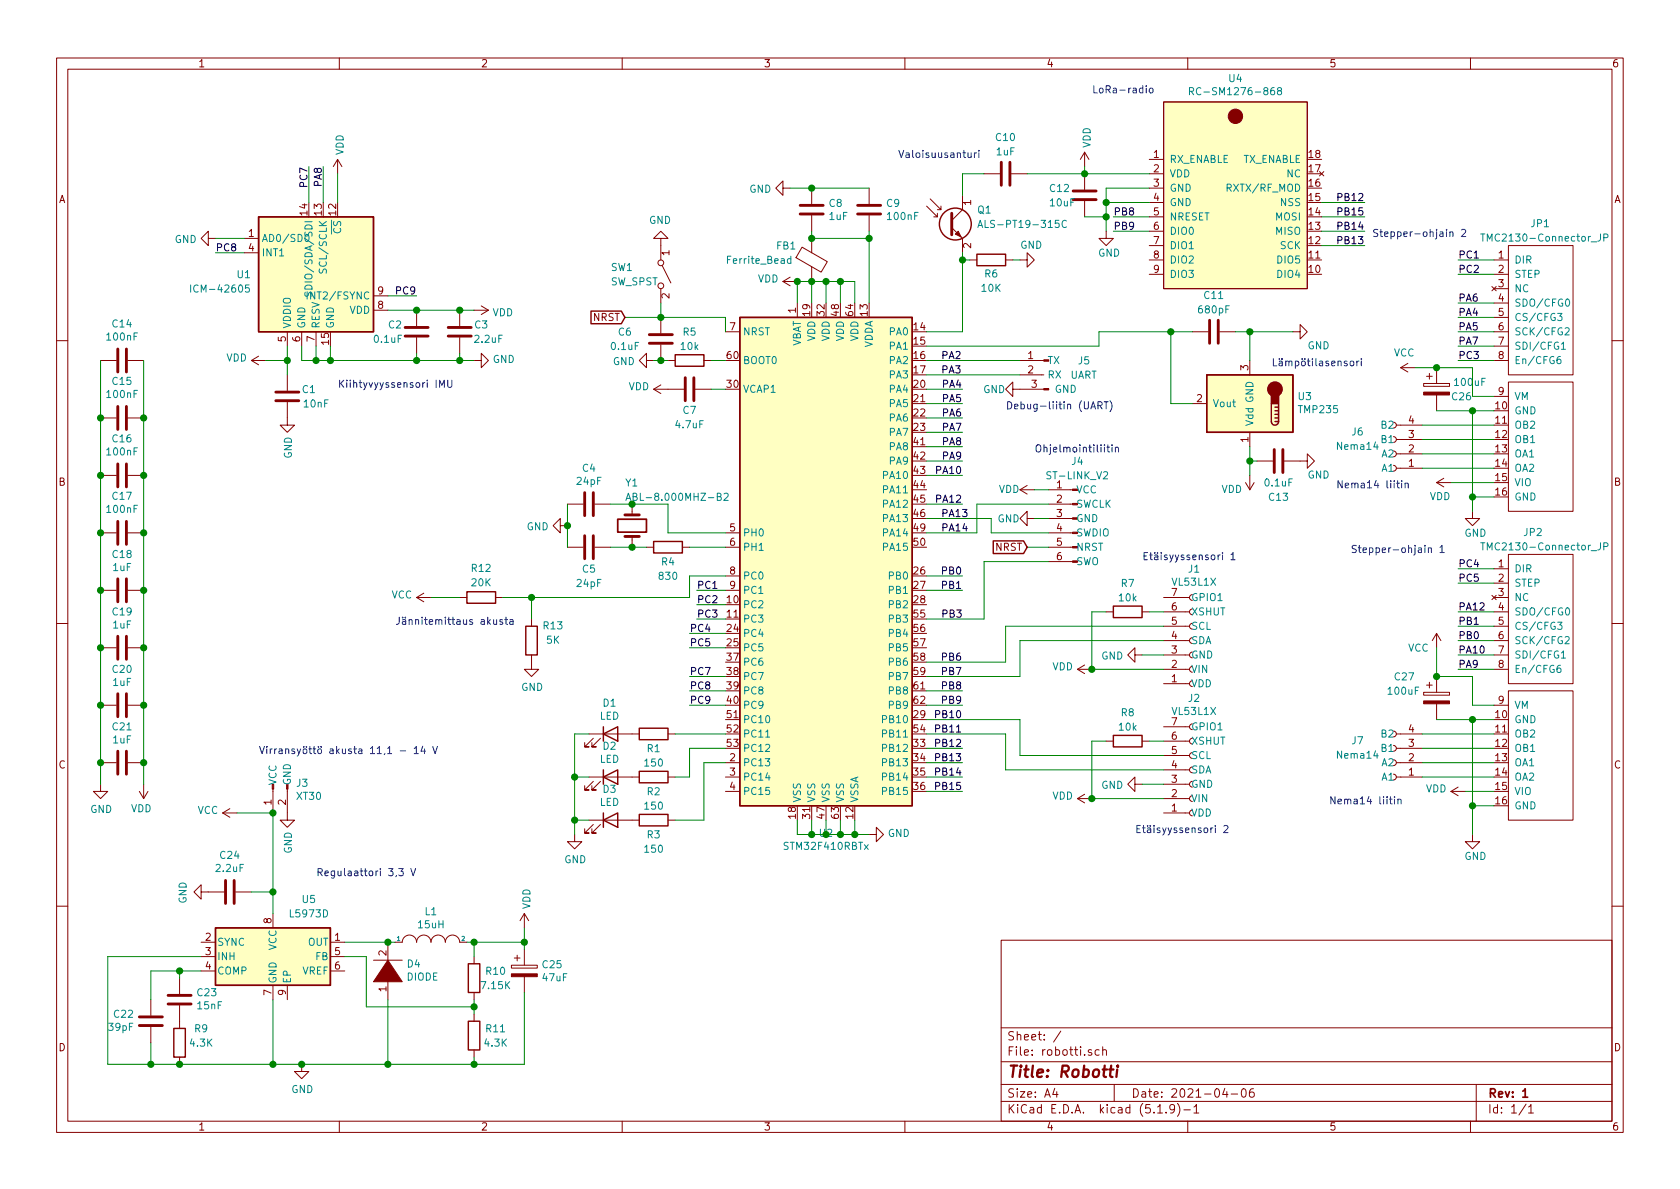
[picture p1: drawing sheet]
<svg xmlns="http://www.w3.org/2000/svg" width="297mm" height="210mm" viewBox="0 0 297 210" stroke-linecap="round" stroke-linejoin="round" font-family="sans-serif">
<g fill="none" stroke="#840000" stroke-width=".18">
<path d="M10 10.3h277v189.9h-277zM12 12.2h273v186.1h-273zM60 10.3v1.9M110 10.3v1.9M160 10.3v1.9M205.7 18h25.4v33h-25.4zM210 10.3v1.9M260 10.3v1.9M59.7 28.2l-.8 1.3M59.7 28.2v2.5M59.7 28.2l.8 1.3M138.4 33.3v-1.3l-1.2 1.3 1.2 1.2v-1.2h1.3"/>
<path d="M143.5 33.3v2.8M143.5 38.1v2.8M153.7 33.3v2.8M153.7 38.1v2.8M163.8 36.4l1.9 1.9v-.6M164.5 35.2l1.9 1.9v-.7M165.1 38.3h.6M165.7 37.1h.7M170.2 34.5v2.6l-1.9 1.9M174 30.7h2.8M178.8 30.7h2.8M191.8 26.9v2.6"/>
<path d="M191.8 30.7v2.8M191.8 35.6v2.7M191.8 26.9l-.8 1.3M191.8 26.9l.7 1.3M203.2 30.7h2.5M203.2 28.2h2.5M203.2 33.3h2.5M203.2 35.8h2.5M203.2 38.3h2.5M233.3 30.3l.8 .8M234.1 30.3l-.8 .8M36.8 42.2v-1.3l-1.2 1.3 1.2 1.2v-1.2h1.3"/>
<path d="M43.2 42.2h2.5M43.2 44.7h2.5M50.8 58.7v2.5M53.3 58.7v2.5M55.9 58.7v2.5M66 54.9h2.6M66 52.3h2.6M73.7 54.9v2.8M73.7 59.7v2.8M81.3 54.9v2.8M81.3 59.7v2.8M83.8 54.9h2.6"/>
<path d="M85.1 54.1l1.3 .8M86.4 54.9l-1.3 .7M116.8 42.2h1.3l-1.3-1.3-1.2 1.3h1.2v3.8M116.8 51v2.6M116.8 56.1v2.8M117.1 47l1.5 3M128.3 58.7h2.5M138.4 49.8l1.3 .7M138.4 49.8h2.6M139.7 49l-1.3 .8M141 53.6v2.5M141.8 43.7l4.5 2.6-1.1 1.8-4.5-2.5z"/>
<path d="M143.5 42.2v2.5M143.5 47.2v2.6M168.3 40.3l1.9 1.9v2.5M171.4 46h1.3M177.8 46h1.3M180.3 46h1.3v-1.3l1.3 1.3-1.3 1.2v-1.2M195.6 40.9v1.3h1.2l-1.2 1.2-1.3-1.2h1.3M203.2 46h2.5M203.2 48.5h2.5M203.2 40.9h2.5M203.2 43.4h2.5M210.8 58.7h2.8"/>
<path d="M215.6 58.7h2.8M228.6 58.7h1.3v-1.3l1.2 1.3-1.2 1.2v-1.2M263.8 50.7l.7 .7M264.2 46h2.5M264.2 48.5h2.5M264.2 51h2.5M264.2 53.6h2.5M264.2 56.1h2.5M264.2 58.7h2.5M264.5 50.7l-.7 .7M266.7 43.4h11.4v22.9h-11.4zM10 60.2h2"/>
<path d="M17.8 63.7h2.8M17.8 73.9h2.8M22.6 63.7h2.8M22.6 73.9h2.8M44.4 63.7l1.3 .8M44.4 63.7h2.6M45.7 63l-1.3 .7M50.8 71.1v4.1h1.3l-1.3 1.2-1.3-1.2h1.3M50.8 66.3v2.8M83.8 63.7h1.3v-1.2l1.3 1.2-1.3 1.3v-1.3M114.3 63.7v-1.2l-1.3 1.2 1.3 1.3v-1.3h1.3M115.6 68.8h5.3"/>
<path d="M115.6 68.8l1.2 .8M116.8 68.1l-1.2 .7M116.8 61v2.7M118.1 63.7h1.3M122.9 68.8h2.8M124.5 63.7h1.2M179.1 68.8v-1.2l-1.3 1.2 1.3 1.3v-1.3h6.3M180.3 63.7h4.3M180.3 66.3h4.3M210.8 71.4h2.6M221 63.7v2.6M221 76.4v2.6"/>
<path d="M246.4 77.2l.3 .1 .2 .3-.1 .4-.4 .2M246.9 75.2h4.6M246.9 77.7h4.6M247.6 65l1.3 .8M247.6 65h2.6M248.9 64.3l-1.3 .7M251.7 67.8h4.6v.5h-4.6zM252.2 66.5h1M252.7 66v1.1M254 65v2.8M254 69.8v2.8M264.2 63.7h2.5"/>
<path d="M264.2 61.2h2.5M264.2 70.1h2.5M266.7 67.6h11.4v22.8h-11.4zM285 60.2h2M17.8 94.2h2.8M17.8 84.1h2.8M22.6 94.2h2.8M22.6 84.1h2.8M99.1 93v-1.3l-1.3 1.3 1.3 1.2v-1.2h1.2M100.3 96.8h2.8M100.3 89.1h2.8M105.2 96.8h2.7"/>
<path d="M105.2 89.1h2.7M111.8 89.1v2M111.8 94.9v1.9M114.3 96.8h1.3M120.6 96.8h1.3M128.3 96.8h2.5M128.3 94.2h2.5M180.3 86.6l1.3 .8M180.3 86.6h2.6M181.6 91.7v-1.3l-1.3 1.3 1.3 1.3v-1.3h1.3M181.6 85.8l-1.3 .8M185.4 86.6h4.2"/>
<path d="M185.4 99.3h4.2M185.4 96.8h4.2M185.4 94.2h4.2M185.4 91.7h4.2M185.4 89.1h4.2M220.2 85.3l.8 1.3M221 84.1v2.5M221.7 85.3l-.7 1.3M222.2 81.5h2.8M227.1 81.5h4v-1.2l1.3 1.2-1.3 1.3v-1.3M246.4 82.3l.3 .1 .2 .3-.1 .4-.4 .2M246.9 80.3h4.6"/>
<path d="M246.9 82.8h4.6M254 85.3l1.3 .8M254 85.3h2.5M255.3 84.6l-1.3 .7M260.3 90.4v1.3h1.3l-1.3 1.3-1.2-1.3h1.2M266.7 98h11.4v22.9h-11.4zM10 110.3h2M17.8 104.4h2.8M17.8 114.5h2.8M22.6 104.4h2.8M22.6 114.5h2.8M73.7 105.7h2.5"/>
<path d="M73.7 105.7l1.2 .7M74.9 104.9l-1.2 .8M81.3 105.7h1.2M87.6 105.7h1.3M94 115.8v2.6h1.2l-1.2 1.2-1.3-1.2h1.3M94 109.5v1.2M128.3 101.8h2.5M128.3 104.4h2.5M190.5 118.4h2.5M190.5 118.4l1.3 .7M191.8 117.6l-1.3 .8M195.6 108.2h1.2"/>
<path d="M200.7 115.8v-1.3l-1.3 1.3 1.3 1.3v-1.3h1.2M201.9 108.2h1.3M205.7 105.7h4.6M205.7 108.2h4.6M205.7 110.7h4.6M205.7 113.3h4.6M205.7 115.8h4.6M205.7 118.4h4.6M254 112v2.5M254 119.6v2.8M254 112l-.8 1.3M254 112l.8 1.3"/>
<path d="M263.8 105.3l.7 .7M264.2 105.7h2.5M264.2 100.6h2.5M264.2 103.1h2.5M264.2 108.2h2.5M264.2 110.7h2.5M264.2 113.3h2.5M264.2 115.8h2.5M264.2 118.4h2.5M264.5 105.3l-.7 .7M285 110.3h2M17.8 138.7v1.2h1.2l-1.2 1.3-1.3-1.3h1.3"/>
<path d="M17.8 124.7h2.8M17.8 134.9h2.8M22.6 124.7h2.8M22.6 134.9h2.8M24.6 139.9l.8 1.3M25.4 138.7v2.5M26.2 139.9l-.8 1.3M48.3 139.5v4.3M50.8 139.5v5.5h1.3l-1.3 1.3-1.3-1.3h1.3M104.1 137.4h8.9M104.1 129.8h8.9M104.9 138.2l-1.5 1.5h.7h-.7v-.8"/>
<path d="M104.9 130.6l-1.5 1.5h.7h-.7v-.8M106.2 138.2l-1.6 1.5h.8h-.8v-.8M106.2 130.6l-1.6 1.5h.8h-.8v-.8M118.1 137.4h1.3M118.1 129.8h1.3M128.3 137.4h2.5M128.3 139.9h2.5M128.3 134.9h2.5M195.6 131.1h1.2M200.7 138.7v-1.3l-1.3 1.3 1.3 1.2v-1.2h1.2M201.9 131.1h1.3M205.7 131.1h4.6"/>
<path d="M205.7 128.5h4.6M205.7 133.6h4.6M205.7 136.1h4.6M205.7 138.7h4.6M205.7 120.9h4.6M246.4 131.8l.3 .1 .2 .3-.1 .5-.4 .1M246.4 136.9l.3 .1 .2 .3-.1 .4-.4 .2M246.9 137.4h4.6M246.9 129.8h4.6M246.9 134.9h4.6M246.9 132.3h4.6M251.7 122.4h4.6v.5h-4.6z"/>
<path d="M252.2 121.2h1M252.7 120.6v1.1M254 124.5v2.7M256.5 139.9l1.3 .8M256.5 139.9h2.6M257.8 139.2l-1.3 .7M264.2 124.7h2.5M266.7 122.2h11.4v22.8h-11.4zM35.6 157.7v-1.2l-1.3 1.2 1.3 1.3v-1.3h4M39.4 143.8h2.5M39.4 143.8l1.2 .7M40.6 143l-1.2 .8"/>
<path d="M41.7 157.7h2.7M101.6 147.6v1.2h1.3l-1.3 1.3-1.3-1.3h1.3M104.1 145h8.9M104.9 145.8l-1.5 1.5h.7h-.7v-.7M106.2 145.8l-1.6 1.5h.8h-.8v-.7M118.1 145h1.3M153.7 147.6h1.2v-1.3l1.3 1.3-1.3 1.2v-1.2M190.5 141.2l1.3 .8M190.5 141.2h2.5M191.8 140.5l-1.3 .7M205.7 141.2h4.6M205.7 143.8h4.6"/>
<path d="M260.3 147.6v1.2h1.3l-1.3 1.3-1.2-1.3h1.2M10 160.2h2M26.7 176.8v2.8M31.7 173v2.8M31.7 177.8v4.1M35.6 166.6h2.5M35.6 169.2h2.5M35.6 171.7h2.5M48.3 161.5v2.6M48.3 174.2v2.6M50.8 174.2v2.6M58.4 166.6h2.6"/>
<path d="M58.4 169.2h2.6M58.4 171.7h2.6M66 169.8h5.1M68.6 166.6v3.8M68.6 173v3.8M69.8 166.6h1.3a1.27 1.27 0 0 1 1.3-1.3 1.27 1.27 0 0 1 1.3 1.3 1.27 1.27 0 0 1 1.2-1.3 1.27 1.27 0 0 1 1.3 1.3 1.27 1.27 0 0 1 1.3-1.3 1.27 1.27 0 0 1 1.2 1.3 1.27 1.27 0 0 1 1.3-1.3 1.27 1.27 0 0 1 1.3 1.3h1.2M83.8 169.2v1.2M83.8 175.5v1.3M83.8 179.3v1.3M90.4 170.7h4.6v.5h-4.6zM90.9 169.4h1M91.4 168.9v1"/>
<path d="M92.7 161.5v2.6M92.7 167.9v2.8M92.7 172.7v2.8M92.7 161.5l-.8 1.3M92.7 161.5l.8 1.3M177 166.3h108v32h-108zM285 160.2h2M26.7 181.6v2.8M31.7 186.9v1.3M53.3 188.2v1.3h1.3l-1.3 1.2-1.2-1.2h1.2M60 198.3v1.9M83.8 185.7v1.2"/>
<path d="M110 198.3v1.9M160 198.3v1.9M177 194.8h108M177 191.8h108M177 187.8h108M177 181.8h108M186.5 192.5l-.4 1h1M186.8 193v1M187.6 182.3l-1.3 2M193 185.7a.37 .37 0 0 0-.6 .1l.1 .2 .5 .2 .1 .1-.3 .3-.4-.1M194.3 185.7l-.4-.1-.3 .3 .1 .6 .2 .1 .4-.1M195 185.7a.37 .37 0 0 1 .6 .1v.8"/>
<path d="M195 185.1v1.5M197 191.8v3M204.7 196.8h.8M206.2 196.7v.1M207.7 196l-.1 .1a.48 .48 0 0 1-.6 .1l-.2-.2 .2-.6a.48 .48 0 0 1 .6 .1 1.27 1.27 0 0 1-.2 1.2l-.4 .1M208.2 195.1a1.71 1.71 0 0 1 0 2.3M209.3 196.3h1.2M210 198.3v1.9M211.1 195.8l.4-.5v1.5M211.1 196.8h.9M216.6 192.5l-.4 1h.9M216.9 193v1"/>
<path d="M217.7 193.5h1.1M219.6 192.7l.4-.2a.94 .94 0 0 1 0 1.5 .82 .82 0 0 1-.4-1.3zM221.6 192.5a.59 .59 0 0 0-.7 .7l.1 .7 .2 .1 .5-.1 .1-.5-.2-.2-.4-.1-.3 .3M260 198.3v1.9M261 191.8v6.5M269.8 195.2l-1.2 2M270.3 195.8l.4-.5v1.5M270.3 196.8h.8"/>
<circle cx="116.8" cy="50.5" r=".51"/>
<circle cx="116.8" cy="46.5" r=".51"/>
</g>
<path d="M109.2 91.8h5.1v2.3h-5.1zM269.2 193l.5-.5v1.5M269.2 194h.9" fill="none" stroke="#840000" stroke-width=".3"/>
<path d="M196.1 189.1h.8M196.5 188.4l-.2 1.8v.1l.4 .1M197.5 189.1l-.1 1.3M197.6 188.4l-.1 .1 .1 .1v-.2v.2" fill="none" stroke="#840000" stroke-width=".41"/>
<g fill="none" stroke="#840000" stroke-width=".25">
<path d="M45.7 38.3h20.3v20.4h-20.3zM104.5 55h5.4l.6 1.1-.6 1.1h-5.4zM130.8 56.1h30.5v86.4h-30.5zM172.7 45h5.1v2h-5.1zM119.4 62.7h5.1v2.1h-5.1zM213.4 66.3h15.2v10.1h-15.2zM224.8 71.4v3.1a.63 .63 0 0 0 .6 .7 .63 .63 0 0 0 .7-.7M225.4 72h.7M225.4 72.6h.7M225.4 73.3h.7M225.4 73.9h.7M225.4 74.5h.7"/>
<path d="M226.1 71.4v3.1M115.6 95.8h5v2h-5zM175.6 95.7h5.4l.6 1.1-.6 1.1h-5.4zM82.5 104.6h5.1v2.1h-5.1zM93 110.7h2v5.1h-2zM196.8 107.2h5.1v2h-5.1zM106.7 137.4l2.5-1.3v2.6zM106.7 129.8l2.5-1.3v2.6zM106.7 128.5v2.6M106.7 136.1v2.6M113 128.8h5.1v2h-5.1zM113 136.4h5.1v2h-5.1z"/>
<path d="M196.8 130h5.1v2.1h-5.1zM106.7 145l2.5-1.2v2.5zM106.7 143.8v2.5M113 144h5.1v2h-5.1zM38.1 164.1h20.3v10.1h-20.3zM82.8 170.4h2v5.1h-2zM30.7 181.9h2.1v5h-2.1zM82.8 180.6h2v5.1h-2z"/>
<circle cx="168.9" cy="39.6" r="2.82"/>
</g>
<g fill="#840000" stroke="#840000" stroke-width=".18">
<path d="M189.6 99.2h.9v.2h-.9z"/>
<path d="M189.6 96.6h.9v.3h-.9z"/>
<path d="M189.6 94.1h.9v.3h-.9z"/>
<path d="M189.6 91.6h.9v.2h-.9z"/>
<path d="M189.6 89h.9v.3h-.9z"/>
<path d="M189.6 86.5h.9v.2h-.9z"/>
<path d="M184.6 68.7h.8v.3h-.8z"/>
<path d="M184.6 63.6h.8v.3h-.8z"/>
<path d="M68.6 169.8l2.5 3.8h-5.1z"/>
<path d="M168.9 41.4l.5-.5 .5 1z"/>
<path d="M50.7 138.7h.2v.8h-.2z"/>
<path d="M48.1 138.7h.3v.8h-.3z"/>
<path d="M90.4 172.2h4.6v.5h-4.6z"/>
<path d="M251.7 69.3h4.6v.5h-4.6z"/>
<path d="M251.7 123.9h4.6v.6h-4.6z"/>
<circle cx="218.4" cy="20.6" r="1.27"/>
</g>
<g fill="#ffffc2" stroke="#ffffc2" stroke-width=".18">
<path d="M45.7 38.3h20.3v20.4h-20.3z"/>
<path d="M213.4 66.3h15.2v10.1h-15.2z"/>
<path d="M130.8 56.1h30.5v86.4h-30.5z"/>
<path d="M205.7 18h25.4v33h-25.4z"/>
<path d="M38.1 164.1h20.3v10.1h-20.3z"/>
</g>
<g fill="none" stroke="#008484" stroke-width=".18">
<path d="M210.3 16.1l.7-.1v-.4l-.2-.1h-.5v1.3M210.6 16.1l.4 .7M226.1 16l-.2-.2v-.2l.2-.1 .4 .1v.3l-.5 .2-.1 .2v.2l.2 .3 .4-.1 .1-.2-.1-.4-.2-.1M173 39.9h.6M188.5 39.1a.5 .5 0 0 0-.6 0 .5 .5 0 0 0-.1 .6 .45 .45 0 0 0 .2 .5 .45 .45 0 0 0 .5-.1M217 33.2h.6l.1-.2-.1-.3-.2-.1h-.4v1.2M33.7 50.4v1.3M44 50.4h-.6v.6l.2-.1h.4v.6l-.1 .2-.5-.2M54 51.7l-.1 .5 .1 .1h.5l.2-.6h.2l.3 .2-.1 .5M54.3 51.6v1.3M56.5 47.6l-.1 .5 .3 .2 .3-.1 .2-.6h.4l.1 .2v.5M139.8 45.8l-.4-.1-.2 .3 .1 .5h.5"/>
<path d="M139.8 45.3v1.3M172.9 40.2l.4-1.2 .4 1.2M261.8 41.4h.7M262.2 41.4v1.2M275.4 55.4h.8l-.4 .5 .3 .1v.6l-.5 .1-.2-.1M276.7 58.1l.5-.1 .2 .3v.2l-.7 .7h.7M276.9 53l.2-.1a.67 .67 0 0 1 .4 .6 .67 .67 0 0 1-.4 .6l-.3-.4zM283.6 42l.7-.1v-.4l-.7-.1v1.2M275.9 63l-.4 .1a.87 .87 0 0 0 0 1.2l.4-.1v-.6l-.4-.1-.2 .3M276.1 60.9l.3-.4v1.3M276.1 61.8h.7M110.7 88.5l.4-1.3 .4 1.3"/>
<path d="M110.8 88.1h.6M128 87.3l.5-.1 .3 .4-.1 .2-.7 .7h.8M261.8 96h.7M262.2 96v1.3M283.6 96.6l.7-.1v-.4l-.7-.1v1.3M275.4 110h.8l-.4 .5 .3 .1v.6l-.2 .1-.5-.1M275.9 117.6l-.4 .1a.87 .87 0 0 0 0 1.2l.4-.1v-.5l-.4-.2-.2 .3M276.1 115.5l.3-.4v1.3M276.1 116.4h.7M276.7 112.7l.5-.1 .2 .3v.2l-.7 .7h.7M276.9 107.6l.2-.1a.67 .67 0 0 1 .4 .6 .67 .67 0 0 1-.4 .7l-.3-.5zM135.4 130.3h.7"/>
</g>
<g fill="none" stroke="#840000" stroke-width=".51">
<path d="M141.5 37.8h4M141.5 36.3h4M151.6 37.8h4.1M151.6 36.3h4.1M168.3 37.7v3.8M177 28.7v4.1M178.6 28.7v4.1M189.7 35.3h4.1M189.7 33.8h4.1M71.6 59.4h4.1M71.6 57.9h4.1M79.2 59.4h4.1"/>
<path d="M79.2 57.9h4.1M114.8 59.2h4.1M213.9 56.6v4.1M215.4 56.6v4.1M20.8 61.7v4.1M20.8 71.9v4M22.4 61.7v4.1M22.4 71.9v4M48.8 70.9h4M48.8 69.3h4M114.8 60.7h4.1M121.2 66.8v4.1"/>
<path d="M122.7 66.8v4.1M225.3 79.5v4.1M226.8 79.5v4.1M20.8 82v4.1M20.8 92.2v4.1M22.4 82v4.1M22.4 92.2v4.1M103.4 87.1v4.1M103.4 94.7v4.1M104.9 87.1v4.1M104.9 94.7v4.1M110.5 91.1h2.5"/>
<path d="M110.5 94.9h2.5M20.8 102.4v4M20.8 112.5v4.1M22.4 102.4v4M22.4 112.5v4.1M20.8 122.7v4M20.8 132.8v4.1M22.4 122.7v4M22.4 132.8v4.1M39.9 155.7v4.1M41.4 155.7v4.1M24.6 179.8h4.1"/>
<path d="M29.7 176h4.1M29.7 177.5h4.1M24.6 181.4h4.1"/>
</g>
<g fill="#840000" stroke="#840000" stroke-width=".25">
<path d="M224.8 69.5h1.3v1.9h-1.3z"/>
<circle cx="225.4" cy="68.8" r="1.27"/>
</g>
<g fill="none" stroke="#008400" stroke-width=".18">
<path d="M54.6 29.5v6.3M57.1 29.5v6.3M59.7 30.7v5.1M139.7 33.3h14M174 30.7h-3.8v3.8M181.6 30.7h21.6M191.8 29.5v1.2M191.8 38.3h3.8M195.6 35.8h7.6M196.8 38.3h6.4M203.2 33.3h-7.6v7.6M233.7 38.3h7.6"/>
<path d="M233.7 35.8h7.6M38.1 42.2h5.1M38.1 44.7h5.1M68.6 54.9h15.2M68.6 52.3h5.1M110.5 56.1h17.8v2.6M116.8 53.6v2.5M141 53.6v-3.8h10.1v3.8M143.5 40.9v1.3h10.2M143.5 49.8v3.8M146 49.8v3.8M148.6 49.8v3.8"/>
<path d="M153.7 40.9v12.7M170.2 44.7v14h-6.4M170.2 46h1.2M179.1 46h1.2M196.8 40.9h6.4M207 58.7v12.7h3.8M210.8 58.7h-16.5v2.5h-30.5M218.4 58.7h10.2M221 58.7v5M233.7 40.9h7.6M233.7 43.4h7.6M257.8 56.1h6.4"/>
<path d="M257.8 46h6.4M257.8 58.7h6.4M257.8 48.5h6.4M257.8 53.6h6.4M17.8 63.7v75M25.4 63.7v75M47 63.7h3.8M50.8 61.2v5.1M53.3 61.2v2.5h30.5M55.9 61.2v2.5M58.4 61.2v2.5M73.7 62.5v1.2"/>
<path d="M81.3 62.5v1.2M115.6 63.7h2.5M125.7 63.7h2.6M125.7 68.8h2.6M163.8 71.4h6.4M163.8 63.7h16.5M163.8 76.4h6.4M163.8 73.9h6.4M163.8 66.3h16.5M163.8 68.8h6.4M163.8 79h6.4M221 79v5.1"/>
<path d="M250.2 65h10.1v5.1h3.9M251.5 75.2h12.7M251.5 77.7h12.7M254 72.6h10.2M257.8 63.7h6.4M257.8 61.2h6.4M260.3 72.6v17.8M100.3 89.1v7.7M107.9 96.8h6.4M107.9 89.1h10.2v5.1h10.2M121.9 96.8h6.4M163.8 91.7h11.5v2.5h10.1"/>
<path d="M163.8 89.1h6.4M163.8 81.5h6.4M163.8 84.1h6.4M181.6 96.8h3.8M182.9 91.7h2.5M182.9 86.6h2.5M185.4 89.1h-12.7v5.1h-8.9M185.4 99.3h-11.4v10.2h-10.2M221 81.5h1.2M251.5 80.3h12.7M251.5 82.8h12.7M256.5 85.3h7.7"/>
<path d="M260.3 87.9h3.9M76.2 105.7h5.1M94 105.7v3.8M121.9 119.6h6.4M121.9 112h6.4M121.9 114.5h6.4M123.2 104.4h5.1M123.2 109.5h5.1M123.2 106.9h5.1M128.3 101.8h-6.4v3.9h-33M163.8 104.4h6.4M163.8 101.8h6.4"/>
<path d="M195.6 108.2h-2.6v10.2h12.7M201.9 115.8h3.8M203.2 108.2h2.5M205.7 110.7h-27.9v6.4h-14M205.7 113.3h-25.4v6.3h-16.5M254 114.5v5.1h6.3v5.1h3.9M257.8 110.7h6.4M257.8 113.3h6.4M257.8 100.6h6.4M257.8 103.1h6.4M257.8 118.4h6.4M257.8 108.2h6.4"/>
<path d="M257.8 115.8h6.4M101.6 137.4h2.5M104.1 129.8h-2.5v17.8M119.4 129.8h8.9M121.9 124.7h6.4M121.9 122.2h6.4M128.3 132.3h-6.4v5.1h-2.5M128.3 134.9h-3.8v10.1h-5.1M163.8 137.4h6.4M163.8 129.8h14v6.3h27.9M163.8 127.2h16.5v6.4h25.4M163.8 134.9h6.4"/>
<path d="M163.8 132.3h6.4M163.8 124.7h6.4M163.8 139.9h6.4M163.8 122.2h6.4M195.6 131.1h-2.6v10.1h12.7M201.9 138.7h3.8M203.2 131.1h2.5M251.5 137.4h12.7M251.5 129.8h12.7M251.5 134.9h12.7M251.5 132.3h12.7M254 127.2h10.2"/>
<path d="M259.1 139.9h5.1M260.3 127.2v20.4M41.9 143.8h6.4v17.7M44.4 157.7h3.9M101.6 145h2.5M141 145v2.6h12.7M143.5 145v2.6M146 145v2.6M148.6 145v2.6M151.1 145v2.6M260.3 142.5h3.9M31.7 171.7v1.3"/>
<path d="M35.6 169.2h-16.6v19h73.7v-12.7M35.6 171.7h-8.9v5.1M48.3 176.8v11.4M61 166.6h8.8M61 169.2h3.8v8.8h19M68.6 176.8v11.4M82.5 166.6h10.2M83.8 166.6v2.6M83.8 176.8v2.5M92.7 164.1v3.8M26.7 184.4v3.8M83.8 186.9v1.3"/>
</g>
<g fill="none" stroke="#0000c2" stroke-width=".18">
<path d="M202.7 15.2v.1M202.7 15.6v.8M203.3 15.6h.3l.2 .1v.7h-.3l-.3-.2zM171.1 27l.1 .8 .3 .1 .2-.2M171.7 27v.9M172.3 27v.9M172.7 27l-.4 .2M173.1 26.6v.1M173.1 27v.9M256.4 41.1l.1-.1h.3l.1 .8M256.4 41v.8M258.4 40.7l.5-.1 .3 .3-.8 .9h.8"/>
<path d="M77.7 68.5v-1.3l.4 .9 .5-.9v1.3M79.2 67.2v1.1l.2 .2 .4-.1 .1-.1v-1.1M192.9 72.3l.4-1.3 .4 1.3M194.1 71.7l.6-.1 .2-.1-.1-.3-.2-.2h-.5v1.3M194.4 71.7l.5 .6M195.2 71h.7M195.3 78.7v.1M195.6 71v1.3M195.7 79.1h.5M195.9 78.7v1.1l.3 .1M196.2 70.9a1.4 1.4 0 0 1 0 1.9M196.6 78.7v.1"/>
<path d="M196.6 79.1v.8M197.2 79.2l.2-.1h.3l.1 .8M197.2 79.1v.8M238.8 64l.1-.2 .4 .2 .1 .5-.2 .1-.3 .1-.1-.1zM239.9 63.8v.9M240.3 63.8l-.4 .3M240.7 63.4v.1M240.7 63.8v.9M216.2 97.7v.1M216.2 98.1v.9M217.7 98.1l.3-.4v1.3M217.7 99h.7"/>
<path d="M246.9 85.4h.5M247.1 85v1.1l.3 .2M247.8 85v.1M247.8 85.4v.9M248.4 85.6l.2-.2 .3 .1 .1 .8M248.4 85.4v.9M251.9 96.4v.2M252.6 97l.1-.1h.3l.1 .8M252.6 96.9v.8M254.6 96.8l.4-.4v1.3M254.6 97.7h.7M87.3 109.6v.8h.3l.2-.1"/>
<path d="M87.8 109.6v.8M88.8 109.6h-.3l-.1 .1v.2l.4 .2v.3h-.4M89.3 109.6h.4M89.5 109.1v1.1l.2 .2M90.2 109.6h.5v.8M90.7 109.9h-.4l-.2 .2 .1 .3h.5M70.8 132.8h.9M73.2 132.4l.4-.4v1.3M73.2 133.3h.8M74.8 131.9l-.4 .9h.8M75.1 132.4v.9M76.5 132l.4 1.3 .4-1.3"/>
<path d="M70.5 153.6h.8l-.4 .5 .3 .1v.6l-.5 .1-.2-.2M72.6 153.6l.5 1.3 .4-1.3M216.4 146.1l.5-.1 .2 .3-.8 .9h.8M245.7 141.3h.5M245.8 140.9v1.1l.4 .2M246.6 140.9v.1M246.6 141.3v.9M247.2 141.4l.1-.1 .3 .1 .1 .8M247.2 141.3v.9"/>
</g>
<g fill="#008400" stroke="#008400" stroke-width=".25">
<circle cx="58.4" cy="63.7" r=".51"/>
<circle cx="25.4" cy="104.4" r=".51"/>
<circle cx="48.3" cy="157.7" r=".51"/>
<circle cx="25.4" cy="114.5" r=".51"/>
<circle cx="92.7" cy="166.6" r=".51"/>
<circle cx="55.9" cy="63.7" r=".51"/>
<circle cx="17.8" cy="124.7" r=".51"/>
<circle cx="17.8" cy="73.9" r=".51"/>
<circle cx="195.6" cy="35.8" r=".51"/>
<circle cx="17.8" cy="84.1" r=".51"/>
<circle cx="83.8" cy="166.6" r=".51"/>
<circle cx="17.8" cy="94.2" r=".51"/>
<circle cx="191.8" cy="30.7" r=".51"/>
<circle cx="17.8" cy="104.4" r=".51"/>
<circle cx="31.8" cy="188.2" r=".51"/>
<circle cx="25.4" cy="124.7" r=".51"/>
<circle cx="50.8" cy="63.7" r=".51"/>
<circle cx="53.3" cy="188.2" r=".51"/>
<circle cx="81.3" cy="54.9" r=".51"/>
<circle cx="83.8" cy="178" r=".51"/>
<circle cx="73.7" cy="63.7" r=".51"/>
<circle cx="83.8" cy="188.2" r=".51"/>
<circle cx="81.3" cy="63.7" r=".51"/>
<circle cx="111.8" cy="89.1" r=".51"/>
<circle cx="254" cy="119.6" r=".51"/>
<circle cx="101.6" cy="145" r=".51"/>
<circle cx="260.3" cy="127.2" r=".51"/>
<circle cx="25.4" cy="73.9" r=".51"/>
<circle cx="26.7" cy="188.2" r=".51"/>
<circle cx="25.4" cy="84.1" r=".51"/>
<circle cx="73.7" cy="54.9" r=".51"/>
<circle cx="260.3" cy="72.6" r=".51"/>
<circle cx="25.4" cy="94.2" r=".51"/>
<circle cx="254" cy="65" r=".51"/>
<circle cx="151.1" cy="147.6" r=".51"/>
<circle cx="68.6" cy="166.6" r=".51"/>
<circle cx="143.5" cy="42.2" r=".51"/>
<circle cx="153.7" cy="42.2" r=".51"/>
<circle cx="143.5" cy="33.3" r=".51"/>
<circle cx="260.3" cy="142.5" r=".51"/>
<circle cx="111.8" cy="96.8" r=".51"/>
<circle cx="100.3" cy="93" r=".51"/>
<circle cx="260.3" cy="87.9" r=".51"/>
<circle cx="141" cy="49.8" r=".51"/>
<circle cx="193" cy="141.2" r=".51"/>
<circle cx="25.4" cy="134.9" r=".51"/>
<circle cx="17.8" cy="134.9" r=".51"/>
<circle cx="143.5" cy="147.6" r=".51"/>
<circle cx="48.3" cy="143.8" r=".51"/>
<circle cx="148.6" cy="147.6" r=".51"/>
<circle cx="101.6" cy="137.4" r=".51"/>
<circle cx="170.2" cy="46" r=".51"/>
<circle cx="48.3" cy="188.2" r=".51"/>
<circle cx="195.6" cy="38.3" r=".51"/>
<circle cx="221" cy="81.5" r=".51"/>
<circle cx="94" cy="105.7" r=".51"/>
<circle cx="31.8" cy="171.7" r=".51"/>
<circle cx="68.6" cy="188.2" r=".51"/>
<circle cx="221" cy="58.7" r=".51"/>
<circle cx="17.8" cy="114.5" r=".51"/>
<circle cx="116.8" cy="56.1" r=".51"/>
<circle cx="193" cy="118.4" r=".51"/>
<circle cx="146.1" cy="49.8" r=".51"/>
<circle cx="116.8" cy="63.7" r=".51"/>
<circle cx="148.6" cy="49.8" r=".51"/>
<circle cx="207" cy="58.7" r=".51"/>
<circle cx="143.5" cy="49.8" r=".51"/>
</g>
<text font-size="2.8" fill="#840000" x="178" y="190.5">Title: Robotti</text>
<g font-size="2.1" fill="#840000">
<text x="178" y="184">Sheet: /</text>
<text x="178" y="186.7">File: robotti.sch</text>
<text x="178" y="196.9">KiCad E.D.A. kicad (5.1.9)-1</text>
<text x="178" y="194.1">Size: A4</text>
<text x="200" y="194.1">Date: 2021-04-06</text>
<text x="263" y="194.1">Rev: 1</text>
<text x="263" y="196.9">Id: 1/1</text>
</g>
<g font-size="1.8" fill="#840000">
<text x="35" y="11.9">1</text>
<text x="85" y="11.9">2</text>
<text x="135" y="11.9">3</text>
<text x="185" y="11.9">4</text>
<text x="235" y="11.9">5</text>
<text x="285" y="11.9">6</text>
<text x="204" y="27.9">1</text>
<text x="231.4" y="27.9">18</text>
<text x="10.4" y="35.9">A</text>
<text x="204" y="30.5">2</text>
<text x="204" y="33">3</text>
<text x="204" y="35.6">4</text>
<text x="231.4" y="35.6">15</text>
<text x="231.4" y="33">16</text>
<text x="231.4" y="30.5">17</text>
<text x="285.4" y="35.9">A</text>
<text x="44" y="41.9">1</text>
<text x="54.4" y="38" transform="rotate(-90 54.4 38)">14</text>
<text x="56.9" y="38" transform="rotate(-90 56.9 38)">13</text>
<text x="59.4" y="38" transform="rotate(-90 59.4 38)">12</text>
<text x="171.7" y="36.3" transform="rotate(-90 171.7 36.3)">1</text>
<text x="204" y="38.1">5</text>
<text x="204" y="40.6">6</text>
<text x="231.4" y="40.6">13</text>
<text x="231.4" y="38.1">14</text>
<text x="44" y="44.4">4</text>
<text x="118.4" y="45.2" transform="rotate(-90 118.4 45.2)">1</text>
<text x="171.7" y="43.9" transform="rotate(-90 171.7 43.9)">2</text>
<text x="204" y="43.2">7</text>
<text x="204" y="45.7">8</text>
<text x="231.4" y="45.7">11</text>
<text x="231.4" y="43.2">12</text>
<text x="264.9" y="45.7">1</text>
<text x="66.8" y="52.1">9</text>
<text x="118.4" y="52.8" transform="rotate(-90 118.4 52.8)">2</text>
<text x="204" y="48.3">9</text>
<text x="231.4" y="48.3">10</text>
<text x="264.9" y="48.3">2</text>
<text x="264.9" y="50.8">3</text>
<text x="264.9" y="53.3">4</text>
<text x="66.8" y="54.6">8</text>
<text x="104.9" y="56.8">NRST</text>
<text x="129.1" y="58.4">7</text>
<text x="140.7" y="55.3" transform="rotate(-90 140.7 55.3)">1</text>
<text x="143.3" y="55.8" transform="rotate(-90 143.3 55.8)">19</text>
<text x="145.8" y="55.8" transform="rotate(-90 145.8 55.8)">32</text>
<text x="148.3" y="55.8" transform="rotate(-90 148.3 55.8)">48</text>
<text x="150.9" y="55.8" transform="rotate(-90 150.9 55.8)">64</text>
<text x="153.4" y="55.8" transform="rotate(-90 153.4 55.8)">13</text>
<text x="161.6" y="58.4">14</text>
<text x="264.9" y="55.9">5</text>
<text x="264.9" y="58.4">6</text>
<text x="50.5" y="60.4" transform="rotate(-90 50.5 60.4)">5</text>
<text x="53.1" y="60.4" transform="rotate(-90 53.1 60.4)">6</text>
<text x="55.6" y="60.4" transform="rotate(-90 55.6 60.4)">7</text>
<text x="58.2" y="60.9" transform="rotate(-90 58.2 60.9)">15</text>
<text x="128.6" y="63.5">60</text>
<text x="161.6" y="61">15</text>
<text x="161.6" y="63.5">16</text>
<text x="181.8" y="63.5">1</text>
<text x="220.7" y="65.5" transform="rotate(-90 220.7 65.5)">3</text>
<text x="264.9" y="61">7</text>
<text x="264.9" y="63.5">8</text>
<text x="128.6" y="68.6">30</text>
<text x="161.6" y="66">17</text>
<text x="161.6" y="68.6">20</text>
<text x="161.6" y="71.1">21</text>
<text x="181.8" y="66">2</text>
<text x="182.4" y="68.6">3</text>
<text x="211.6" y="71.1">2</text>
<text x="264.9" y="69.8">9</text>
<text x="161.6" y="73.7">22</text>
<text x="161.6" y="76.2">23</text>
<text x="249.1" y="77.5">3</text>
<text x="249.1" y="74.9">4</text>
<text x="264.5" y="72.4">10</text>
<text x="264.5" y="74.9">11</text>
<text x="264.5" y="77.5">12</text>
<text x="161.6" y="83.8">43</text>
<text x="161.6" y="78.7">41</text>
<text x="161.6" y="81.3">42</text>
<text x="220.7" y="78.2" transform="rotate(-90 220.7 78.2)">1</text>
<text x="249.1" y="82.5">1</text>
<text x="249.1" y="80">2</text>
<text x="264.5" y="80">13</text>
<text x="264.5" y="82.5">14</text>
<text x="10.4" y="85.9">B</text>
<text x="161.6" y="86.4">44</text>
<text x="161.6" y="88.9">45</text>
<text x="186.8" y="86.4">1</text>
<text x="186.8" y="88.9">2</text>
<text x="264.5" y="85.1">15</text>
<text x="264.5" y="87.6">16</text>
<text x="285.4" y="85.9">B</text>
<text x="129.1" y="94">5</text>
<text x="161.6" y="91.4">46</text>
<text x="161.6" y="94">49</text>
<text x="186.8" y="91.4">3</text>
<text x="186.8" y="94">4</text>
<text x="129.1" y="101.6">8</text>
<text x="129.1" y="96.5">6</text>
<text x="161.6" y="96.5">50</text>
<text x="161.6" y="101.6">26</text>
<text x="176" y="97.4">NRST</text>
<text x="186.8" y="96.5">5</text>
<text x="186.8" y="99.1">6</text>
<text x="264.9" y="100.3">1</text>
<text x="128.6" y="106.7">10</text>
<text x="129.1" y="104.1">9</text>
<text x="161.6" y="104.1">27</text>
<text x="161.6" y="106.7">28</text>
<text x="207.2" y="107.9">6</text>
<text x="207.2" y="105.4">7</text>
<text x="264.9" y="102.9">2</text>
<text x="264.9" y="105.4">3</text>
<text x="264.9" y="107.9">4</text>
<text x="128.6" y="109.2">11</text>
<text x="128.6" y="111.8">24</text>
<text x="161.6" y="109.2">55</text>
<text x="161.6" y="111.8">56</text>
<text x="207.2" y="113">4</text>
<text x="207.2" y="110.5">5</text>
<text x="264.9" y="110.5">5</text>
<text x="264.9" y="113">6</text>
<text x="128.6" y="114.3">25</text>
<text x="128.6" y="116.8">37</text>
<text x="128.6" y="119.4">38</text>
<text x="161.6" y="114.3">57</text>
<text x="161.6" y="116.8">58</text>
<text x="161.6" y="119.4">59</text>
<text x="207.2" y="118.1">2</text>
<text x="207.2" y="115.6">3</text>
<text x="264.9" y="115.6">7</text>
<text x="264.9" y="118.1">8</text>
<text x="128.6" y="121.9">39</text>
<text x="128.6" y="124.5">40</text>
<text x="161.6" y="121.9">61</text>
<text x="161.6" y="124.5">62</text>
<text x="207.2" y="120.6">1</text>
<text x="264.9" y="124.5">9</text>
<text x="128.6" y="127">51</text>
<text x="128.6" y="129.5">52</text>
<text x="161.6" y="127">29</text>
<text x="161.6" y="129.5">54</text>
<text x="207.2" y="130.8">6</text>
<text x="207.2" y="128.3">7</text>
<text x="249.1" y="129.5">4</text>
<text x="264.5" y="127">10</text>
<text x="264.5" y="129.5">11</text>
<text x="10.4" y="135.9">C</text>
<text x="128.6" y="132.1">53</text>
<text x="129.1" y="134.6">2</text>
<text x="129.1" y="137.2">3</text>
<text x="161.6" y="132.1">33</text>
<text x="161.6" y="134.6">34</text>
<text x="161.6" y="137.2">35</text>
<text x="207.2" y="135.9">4</text>
<text x="207.2" y="133.3">5</text>
<text x="249.1" y="137.2">1</text>
<text x="249.1" y="134.6">2</text>
<text x="249.1" y="132.1">3</text>
<text x="264.5" y="132.1">12</text>
<text x="264.5" y="134.6">13</text>
<text x="264.5" y="137.2">14</text>
<text x="285.4" y="135.9">C</text>
<text x="48" y="142.3" transform="rotate(-90 48 142.3)">1</text>
<text x="50.5" y="142.3" transform="rotate(-90 50.5 142.3)">2</text>
<text x="129.1" y="139.7">4</text>
<text x="161.6" y="139.7">36</text>
<text x="207.2" y="143.5">1</text>
<text x="207.2" y="141">2</text>
<text x="207.2" y="138.4">3</text>
<text x="264.5" y="139.7">15</text>
<text x="264.5" y="142.2">16</text>
<text x="140.7" y="144.7" transform="rotate(-90 140.7 144.7)">18</text>
<text x="143.3" y="144.7" transform="rotate(-90 143.3 144.7)">31</text>
<text x="145.8" y="144.7" transform="rotate(-90 145.8 144.7)">47</text>
<text x="148.3" y="144.7" transform="rotate(-90 148.3 144.7)">63</text>
<text x="150.9" y="144.7" transform="rotate(-90 150.9 144.7)">12</text>
<text x="36.3" y="166.4">2</text>
<text x="48" y="163.3" transform="rotate(-90 48 163.3)">8</text>
<text x="59.2" y="166.4">1</text>
<text x="36.3" y="168.9">3</text>
<text x="36.3" y="171.4">4</text>
<text x="59.2" y="168.9">5</text>
<text x="59.2" y="171.4">6</text>
<text x="68.3" y="169" transform="rotate(-90 68.3 169)">2</text>
<text x="48" y="176" transform="rotate(-90 48 176)">7</text>
<text x="50.5" y="176" transform="rotate(-90 50.5 176)">9</text>
<text x="68.3" y="175.4" transform="rotate(-90 68.3 175.4)">1</text>
<text x="10.4" y="185.9">D</text>
<text x="285.4" y="185.9">D</text>
<text x="35" y="199.9">1</text>
<text x="85" y="199.9">2</text>
<text x="135" y="199.9">3</text>
<text x="185" y="199.9">4</text>
<text x="235" y="199.9">5</text>
<text x="285" y="199.9">6</text>
</g>
<g font-size="1.8" fill="#0000c2">
<text x="193" y="16.5">LoRa-radio</text>
<text x="158.7" y="27.9">Valoisuusanturi</text>
<text x="242.6" y="41.9">Stepper-ohjain 2</text>
<text x="224.8" y="64.8">Lämpötilasensori</text>
<text x="59.7" y="68.6">Kiihtyvyyssensori IMU</text>
<text x="177.8" y="72.4">Debug-liitin (UART)</text>
<text x="182.9" y="80">Ohjelmointiliitin</text>
<text x="236.2" y="86.4">Nema14 liitin</text>
<text x="201.9" y="99.1">Etäisyyssensori 1</text>
<text x="238.8" y="97.8">Stepper-ohjain 1</text>
<text x="69.8" y="110.5">Jännitemittaus akusta</text>
<text x="45.7" y="133.3">Virransyöttö akusta 11,1 - 14 V</text>
<text x="234.9" y="142.2">Nema14 liitin</text>
<text x="200.7" y="147.3">Etäisyyssensori 2</text>
<text x="55.9" y="154.9">Regulaattori 3,3 V</text>
</g>
<g font-size="1.8" fill="#008484">
<text x="211.8" y="16.8">RC-SM1276-868</text>
<text x="217.3" y="14.5">U4</text>
<text x="60.8" y="27.5" transform="rotate(-90 60.8 27.5)">VDD</text>
<text x="176.1" y="24.9">C10</text>
<text x="176.2" y="27.5">1uF</text>
<text x="192.8" y="26.2" transform="rotate(-90 192.8 26.2)">VDD</text>
<text x="206.8" y="28.8">RX_ENABLE</text>
<text x="219.6" y="28.8">TX_ENABLE</text>
<text x="132.5" y="34.1">GND</text>
<text x="185.7" y="34">C12</text>
<text x="206.8" y="31.4">VDD</text>
<text x="206.8" y="33.9">GND</text>
<text x="217.4" y="33.9">RXTX/RF_MOD</text>
<text x="227.6" y="31.4">NC</text>
<text x="60.3" y="41.3" transform="rotate(-90 60.3 41.3)">CS</text>
<text x="114.8" y="39.6">GND</text>
<text x="146.6" y="36.6">C8</text>
<text x="146.7" y="38.9">1uF</text>
<text x="156.8" y="36.6">C9</text>
<text x="157" y="38.9">100nF</text>
<text x="172.9" y="37.8">Q1</text>
<text x="174.2" y="40.3">ALS-PT19-315C</text>
<text x="185.8" y="36.5">10uF</text>
<text x="206.8" y="36.4">GND</text>
<text x="206.8" y="39">NRESET</text>
<text x="206.8" y="41.5">DIO0</text>
<text x="225.6" y="41.5">MISO</text>
<text x="225.6" y="39">MOSI</text>
<text x="226.5" y="36.4">NSS</text>
<text x="270.7" y="40.2">JP1</text>
<text x="30.9" y="43">GND</text>
<text x="46.2" y="42.8">AD0/SD0</text>
<text x="46.2" y="45.3">INT1</text>
<text x="57.8" y="47.7" transform="rotate(-90 57.8 47.7)">SCL/SCLK</text>
<text x="108.1" y="47.9">SW1</text>
<text x="128.8" y="46.7">Ferrite_Bead</text>
<text x="137.3" y="44.1">FB1</text>
<text x="180.4" y="44">GND</text>
<text x="194.2" y="45.4">GND</text>
<text x="206.8" y="44.1">DIO1</text>
<text x="206.8" y="46.6">DIO2</text>
<text x="226" y="46.6">DIO5</text>
<text x="226.4" y="44.1">SCK</text>
<text x="263" y="42.7">TMC2130-Connector_JP</text>
<text x="267.7" y="46.6">DIR</text>
<text x="34.5" y="51.7">ICM-42605</text>
<text x="42" y="49.2">U1</text>
<text x="55.2" y="53">INT2/FSYNC</text>
<text x="55.2" y="50.8" transform="rotate(-90 55.2 50.8)">SDIO/SDA/SDI</text>
<text x="107.9" y="50.5">SW_SPST</text>
<text x="134" y="50">VDD</text>
<text x="173.6" y="51.6">10K</text>
<text x="174.1" y="49.1">R6</text>
<text x="206.8" y="49.1">DIO3</text>
<text x="213" y="52.9">C11</text>
<text x="226" y="49.1">DIO4</text>
<text x="267.7" y="49.1">STEP</text>
<text x="267.7" y="51.7">NC</text>
<text x="19.9" y="57.9">C14</text>
<text x="51.4" y="58.2" transform="rotate(-90 51.4 58.2)">VDDIO</text>
<text x="54" y="58.2" transform="rotate(-90 54 58.2)">GND</text>
<text x="56.5" y="58.2" transform="rotate(-90 56.5 58.2)">RESV</text>
<text x="59.1" y="58.2" transform="rotate(-90 59.1 58.2)">GND</text>
<text x="61.8" y="55.5">VDD</text>
<text x="68.7" y="58.1">C2</text>
<text x="84" y="58.1">C3</text>
<text x="87.1" y="55.9">VDD</text>
<text x="109.4" y="59.4">C6</text>
<text x="120.8" y="59.4">R5</text>
<text x="131.3" y="59.3">NRST</text>
<text x="157.4" y="59.3">PA0</text>
<text x="212.1" y="55.4">680pF</text>
<text x="267.7" y="54.2">SDO/CFG0</text>
<text x="267.7" y="56.8">CS/CFG3</text>
<text x="267.7" y="59.3">SCK/CFG2</text>
<text x="19" y="60.2">100nF</text>
<text x="40" y="63.9">VDD</text>
<text x="66.3" y="60.6">0.1uF</text>
<text x="84" y="60.6">2.2uF</text>
<text x="87.1" y="64.2">GND</text>
<text x="108.2" y="61.9">0.1uF</text>
<text x="108.4" y="64.6">GND</text>
<text x="120.4" y="61.9">10k</text>
<text x="131.3" y="64.4">BOOT0</text>
<text x="141.6" y="61.5" transform="rotate(-90 141.6 61.5)">VBAT</text>
<text x="144.1" y="60.4" transform="rotate(-90 144.1 60.4)">VDD</text>
<text x="146.7" y="60.4" transform="rotate(-90 146.7 60.4)">VDD</text>
<text x="149.2" y="60.4" transform="rotate(-90 149.2 60.4)">VDD</text>
<text x="151.8" y="60.4" transform="rotate(-90 151.8 60.4)">VDD</text>
<text x="154.3" y="61.6" transform="rotate(-90 154.3 61.6)">VDDA</text>
<text x="157.4" y="61.8">PA1</text>
<text x="157.4" y="64.4">PA2</text>
<text x="185.2" y="64.4">TX</text>
<text x="190.7" y="64.4">J5</text>
<text x="231.2" y="61.8">GND</text>
<text x="246.4" y="63">VCC</text>
<text x="267.7" y="61.8">SDI/CFG1</text>
<text x="267.7" y="64.4">En/CFG6</text>
<text x="19" y="70.4">100nF</text>
<text x="19.9" y="68.1">C15</text>
<text x="53.5" y="69.5">C1</text>
<text x="111.1" y="69">VDD</text>
<text x="131.3" y="69.5">VCAP1</text>
<text x="157.4" y="66.9">PA3</text>
<text x="157.4" y="69.5">PA4</text>
<text x="173.8" y="69.5">GND</text>
<text x="185.2" y="66.9">RX</text>
<text x="186.4" y="69.5">GND</text>
<text x="189.2" y="67">UART</text>
<text x="229.6" y="70.8">U3</text>
<text x="256.8" y="70.8">C26</text>
<text x="257.3" y="68.2">100uF</text>
<text x="267.7" y="70.7">VM</text>
<text x="53.8" y="72.1">10nF</text>
<text x="119.6" y="75.7">4.7uF</text>
<text x="120.8" y="73.2">C7</text>
<text x="157.4" y="72">PA5</text>
<text x="157.4" y="74.5">PA6</text>
<text x="157.4" y="77.1">PA7</text>
<text x="214.4" y="72">Vout</text>
<text x="221.6" y="75.4" transform="rotate(-90 221.6 75.4)">Vdd GND</text>
<text x="229.8" y="73.1">TMP235</text>
<text x="239.1" y="77">J6</text>
<text x="244.4" y="75.8">B2</text>
<text x="267.7" y="73.3">GND</text>
<text x="267.7" y="75.8">OB2</text>
<text x="19" y="80.5">100nF</text>
<text x="19.9" y="78.2">C16</text>
<text x="51.6" y="81.1" transform="rotate(-90 51.6 81.1)">GND</text>
<text x="103" y="83.4">C4</text>
<text x="157.4" y="79.6">PA8</text>
<text x="157.4" y="82.2">PA9</text>
<text x="189.5" y="82.2">J4</text>
<text x="236.7" y="79.5">Nema14</text>
<text x="244.4" y="83.4">A1</text>
<text x="244.4" y="80.9">A2</text>
<text x="244.4" y="78.4">B1</text>
<text x="267.7" y="78.4">OB1</text>
<text x="267.7" y="80.9">OA1</text>
<text x="267.7" y="83.4">OA2</text>
<text x="19.9" y="88.4">C17</text>
<text x="102.1" y="85.7">24pF</text>
<text x="110.6" y="86">Y1</text>
<text x="112.1" y="88.6">ABL-8.000MHZ-B2</text>
<text x="156.4" y="84.7">PA10</text>
<text x="156.4" y="87.2">PA11</text>
<text x="156.4" y="89.8">PA12</text>
<text x="176.6" y="87.2">VDD</text>
<text x="185.4" y="84.8">ST-LINK_V2</text>
<text x="190.2" y="87.2">VCC</text>
<text x="190.2" y="89.8">SWCLK</text>
<text x="216" y="87.2">VDD</text>
<text x="223.7" y="86">0.1uF</text>
<text x="224.4" y="88.6">C13</text>
<text x="231.2" y="84.6">GND</text>
<text x="252.8" y="88.4">VDD</text>
<text x="267.7" y="86">VIO</text>
<text x="267.7" y="88.5">GND</text>
<text x="19" y="90.7">100nF</text>
<text x="93.1" y="93.8">GND</text>
<text x="131.3" y="94.9">PH0</text>
<text x="156.4" y="92.3">PA13</text>
<text x="156.4" y="94.9">PA14</text>
<text x="176.4" y="92.4">GND</text>
<text x="190.2" y="92.3">GND</text>
<text x="190.2" y="94.9">SWDIO</text>
<text x="258.9" y="94.9">GND</text>
<text x="269.5" y="94.8">JP2</text>
<text x="20" y="98.7">C18</text>
<text x="20" y="101">1uF</text>
<text x="83.4" y="101.1">R12</text>
<text x="103" y="101.3">C5</text>
<text x="117" y="100">R4</text>
<text x="131.3" y="97.4">PH1</text>
<text x="156.4" y="97.4">PA15</text>
<text x="190.2" y="97.4">NRST</text>
<text x="190.2" y="99.9">SWO</text>
<text x="210.2" y="101.3">J1</text>
<text x="263" y="97.3">TMC2130-Connector_JP</text>
<text x="267.7" y="101.2">DIR</text>
<text x="69.2" y="105.8">VCC</text>
<text x="83.4" y="103.7">20K</text>
<text x="102.1" y="103.8">24pF</text>
<text x="116.6" y="102.5">830</text>
<text x="131.3" y="102.5">PC0</text>
<text x="131.3" y="105">PC1</text>
<text x="131.3" y="107.6">PC2</text>
<text x="157.4" y="102.5">PB0</text>
<text x="157.4" y="105">PB1</text>
<text x="157.4" y="107.6">PB2</text>
<text x="197.9" y="106.3">10k</text>
<text x="198.3" y="103.8">R7</text>
<text x="207.4" y="103.6">VL53L1X</text>
<text x="210.6" y="106.3">GPIO1</text>
<text x="267.7" y="103.8">STEP</text>
<text x="267.7" y="106.3">NC</text>
<text x="20" y="108.8">C19</text>
<text x="20" y="111.1">1uF</text>
<text x="96.1" y="111.3">R13</text>
<text x="96.7" y="113.8">5K</text>
<text x="131.3" y="110.1">PC3</text>
<text x="131.3" y="112.6">PC4</text>
<text x="157.4" y="110.1">PB3</text>
<text x="157.4" y="112.6">PB4</text>
<text x="210.6" y="113.9">SDA</text>
<text x="210.6" y="111.4">SCL</text>
<text x="210.6" y="108.8">XSHUT</text>
<text x="267.7" y="108.8">SDO/CFG0</text>
<text x="267.7" y="111.4">CS/CFG3</text>
<text x="267.7" y="113.9">SCK/CFG2</text>
<text x="20" y="119">C20</text>
<text x="131.3" y="115.2">PC5</text>
<text x="131.3" y="117.7">PC6</text>
<text x="157.4" y="115.2">PB5</text>
<text x="157.4" y="117.7">PB6</text>
<text x="186.1" y="118.5">VDD</text>
<text x="194.7" y="116.6">GND</text>
<text x="210.6" y="119">VIN</text>
<text x="210.6" y="116.5">GND</text>
<text x="248.9" y="115.2">VCC</text>
<text x="267.7" y="116.5">SDI/CFG1</text>
<text x="267.7" y="119">En/CFG6</text>
<text x="20" y="121.3">1uF</text>
<text x="92.2" y="122.2">GND</text>
<text x="106.7" y="125">D1</text>
<text x="131.3" y="120.3">PC7</text>
<text x="131.3" y="122.8">PC8</text>
<text x="131.3" y="125.3">PC9</text>
<text x="157.4" y="120.3">PB7</text>
<text x="157.4" y="122.8">PB8</text>
<text x="157.4" y="125.3">PB9</text>
<text x="210.2" y="124.1">J2</text>
<text x="210.6" y="121.5">VDD</text>
<text x="245.6" y="122.9">100uF</text>
<text x="246.7" y="120.3">C27</text>
<text x="267.7" y="125.3">VM</text>
<text x="20" y="129.2">C21</text>
<text x="20" y="131.5">1uF</text>
<text x="106" y="127.3">LED</text>
<text x="131.3" y="127.9">PC10</text>
<text x="131.3" y="130.4">PC11</text>
<text x="156.4" y="127.9">PB10</text>
<text x="156.4" y="130.4">PB11</text>
<text x="197.9" y="129.2">10k</text>
<text x="198.3" y="126.7">R8</text>
<text x="207.4" y="126.4">VL53L1X</text>
<text x="210.6" y="131.7">XSHUT</text>
<text x="210.6" y="129.2">GPIO1</text>
<text x="239.1" y="131.6">J7</text>
<text x="244.4" y="130.4">B2</text>
<text x="267.7" y="127.9">GND</text>
<text x="267.7" y="130.4">OB2</text>
<text x="106" y="134.9">LED</text>
<text x="106.7" y="132.6">D2</text>
<text x="114.1" y="135.6">150</text>
<text x="114.5" y="133">R1</text>
<text x="131.3" y="133">PC12</text>
<text x="131.3" y="135.5">PC13</text>
<text x="156.4" y="133">PB12</text>
<text x="156.4" y="135.5">PB13</text>
<text x="210.6" y="136.8">SDA</text>
<text x="210.6" y="134.2">SCL</text>
<text x="236.7" y="134.2">Nema14</text>
<text x="244.4" y="135.5">A2</text>
<text x="244.4" y="133">B1</text>
<text x="267.7" y="133">OB1</text>
<text x="267.7" y="135.5">OA1</text>
<text x="16" y="143.8">GND</text>
<text x="23.1" y="143.6">VDD</text>
<text x="34.9" y="143.9">VCC</text>
<text x="48.9" y="138.9" transform="rotate(-90 48.9 138.9)">VCC</text>
<text x="51.4" y="138.9" transform="rotate(-90 51.4 138.9)">GND</text>
<text x="52.5" y="139.1">J3</text>
<text x="52.5" y="141.4">XT30</text>
<text x="106" y="142.5">LED</text>
<text x="106.7" y="140.2">D3</text>
<text x="114.1" y="143.2">150</text>
<text x="114.5" y="140.6">R2</text>
<text x="131.3" y="138">PC14</text>
<text x="131.3" y="140.6">PC15</text>
<text x="141.6" y="142" transform="rotate(-90 141.6 142)">VSS</text>
<text x="144.1" y="142" transform="rotate(-90 144.1 142)">VSS</text>
<text x="146.7" y="142" transform="rotate(-90 146.7 142)">VSS</text>
<text x="149.2" y="142" transform="rotate(-90 149.2 142)">VSS</text>
<text x="151.8" y="142" transform="rotate(-90 151.8 142)">VSSA</text>
<text x="156.4" y="138">PB14</text>
<text x="156.4" y="140.6">PB15</text>
<text x="186.1" y="141.4">VDD</text>
<text x="194.7" y="139.5">GND</text>
<text x="210.6" y="141.9">VIN</text>
<text x="210.6" y="139.3">GND</text>
<text x="244.4" y="138">A1</text>
<text x="252.1" y="140.1">VDD</text>
<text x="267.7" y="138">OA2</text>
<text x="267.7" y="140.6">VIO</text>
<text x="267.7" y="143.1">GND</text>
<text x="114.5" y="148.3">R3</text>
<text x="157" y="148">GND</text>
<text x="210.6" y="144.4">VDD</text>
<text x="38.3" y="154.2">2.2uF</text>
<text x="39" y="151.9">C24</text>
<text x="51.6" y="151" transform="rotate(-90 51.6 151)">GND</text>
<text x="99.8" y="152.6">GND</text>
<text x="114.1" y="150.8">150</text>
<text x="138.9" y="150.3">STM32F410RBTx</text>
<text x="258.9" y="152.1">GND</text>
<text x="33" y="159.8" transform="rotate(-90 33 159.8)">GND</text>
<text x="53.5" y="159.7">U5</text>
<text x="75.2" y="161.8">L1</text>
<text x="93.8" y="160.8" transform="rotate(-90 93.8 160.8)">VDD</text>
<text x="38.4" y="167.3">SYNC</text>
<text x="51.5" y="162.2">L5973D</text>
<text x="54.4" y="167.3">OUT</text>
<text x="74" y="164.2">15uH</text>
<text x="38.4" y="169.8">INH</text>
<text x="38.4" y="172.3">COMP</text>
<text x="48.9" y="174" transform="rotate(-90 48.9 174)">GND</text>
<text x="48.9" y="168.1" transform="rotate(-90 48.9 168.1)">VCC</text>
<text x="51.4" y="174" transform="rotate(-90 51.4 174)">EP</text>
<text x="53.4" y="172.3">VREF</text>
<text x="55.8" y="169.8">FB</text>
<text x="71.9" y="173.4">DIODE</text>
<text x="72" y="171.1">D4</text>
<text x="86" y="172.4">R10</text>
<text x="96" y="171.2">C25</text>
<text x="96" y="173.5">47uF</text>
<text x="20.2" y="180">C22</text>
<text x="35" y="176.2">C23</text>
<text x="35" y="178.5">15nF</text>
<text x="85.3" y="174.9">7.15K</text>
<text x="19.3" y="182.3">39pF</text>
<text x="33.7" y="185.1">4.3K</text>
<text x="34.4" y="182.5">R9</text>
<text x="85.8" y="185.1">4.3K</text>
<text x="86" y="182.5">R11</text>
<text x="51.5" y="193.3">GND</text>
</g>
<g font-size="1.8">
<text x="54.4" y="32.9" transform="rotate(-90 54.4 32.9)">PC7</text>
<text x="56.9" y="32.9" transform="rotate(-90 56.9 32.9)">PA8</text>
<text x="236.9" y="35.6">PB12</text>
<text x="196.8" y="40.6">PB9</text>
<text x="196.8" y="38.1">PB8</text>
<text x="236.9" y="40.6">PB14</text>
<text x="236.9" y="38.1">PB15</text>
<text x="38.1" y="44.4">PC8</text>
<text x="236.9" y="43.2">PB13</text>
<text x="257.8" y="45.7">PC1</text>
<text x="70.2" y="52.1">PC9</text>
<text x="257.8" y="48.3">PC2</text>
<text x="257.8" y="53.3">PA6</text>
<text x="257.8" y="58.4">PA5</text>
<text x="257.8" y="55.9">PA4</text>
<text x="166.4" y="63.5">PA2</text>
<text x="257.8" y="63.5">PC3</text>
<text x="257.8" y="61">PA7</text>
<text x="166.4" y="66">PA3</text>
<text x="166.8" y="68.6">PA4</text>
<text x="166.8" y="71.1">PA5</text>
<text x="166.8" y="76.2">PA7</text>
<text x="166.8" y="73.7">PA6</text>
<text x="165.8" y="83.8">PA10</text>
<text x="166.8" y="81.3">PA9</text>
<text x="166.8" y="78.7">PA8</text>
<text x="165.8" y="88.9">PA12</text>
<text x="166.4" y="91.4">PA13</text>
<text x="166.4" y="94">PA14</text>
<text x="166.8" y="101.6">PB0</text>
<text x="257.8" y="100.3">PC4</text>
<text x="123.2" y="104.1">PC1</text>
<text x="123.2" y="106.7">PC2</text>
<text x="166.8" y="104.1">PB1</text>
<text x="257.8" y="102.9">PC5</text>
<text x="257.8" y="107.9">PA12</text>
<text x="121.9" y="111.8">PC4</text>
<text x="123.2" y="109.2">PC3</text>
<text x="166.4" y="109.2">PB3</text>
<text x="257.8" y="110.5">PB1</text>
<text x="257.8" y="113">PB0</text>
<text x="121.9" y="119.4">PC7</text>
<text x="121.9" y="114.3">PC5</text>
<text x="166.8" y="119.4">PB7</text>
<text x="166.8" y="116.8">PB6</text>
<text x="257.8" y="115.6">PA10</text>
<text x="257.8" y="118.1">PA9</text>
<text x="121.9" y="121.9">PC8</text>
<text x="121.9" y="124.5">PC9</text>
<text x="166.8" y="124.5">PB9</text>
<text x="166.8" y="121.9">PB8</text>
<text x="165.8" y="129.5">PB11</text>
<text x="165.8" y="127">PB10</text>
<text x="165.8" y="134.6">PB13</text>
<text x="165.8" y="137.2">PB14</text>
<text x="165.8" y="132.1">PB12</text>
<text x="165.8" y="139.7">PB15</text>
</g>
<text font-size="1.8" fill="#008400" x="144.9" y="148">U2</text>
<g font-size="1.1" fill="#008484">
<text x="70.2" y="166.4">1</text>
<text x="81.6" y="166.4">2</text>
</g>
</svg>
